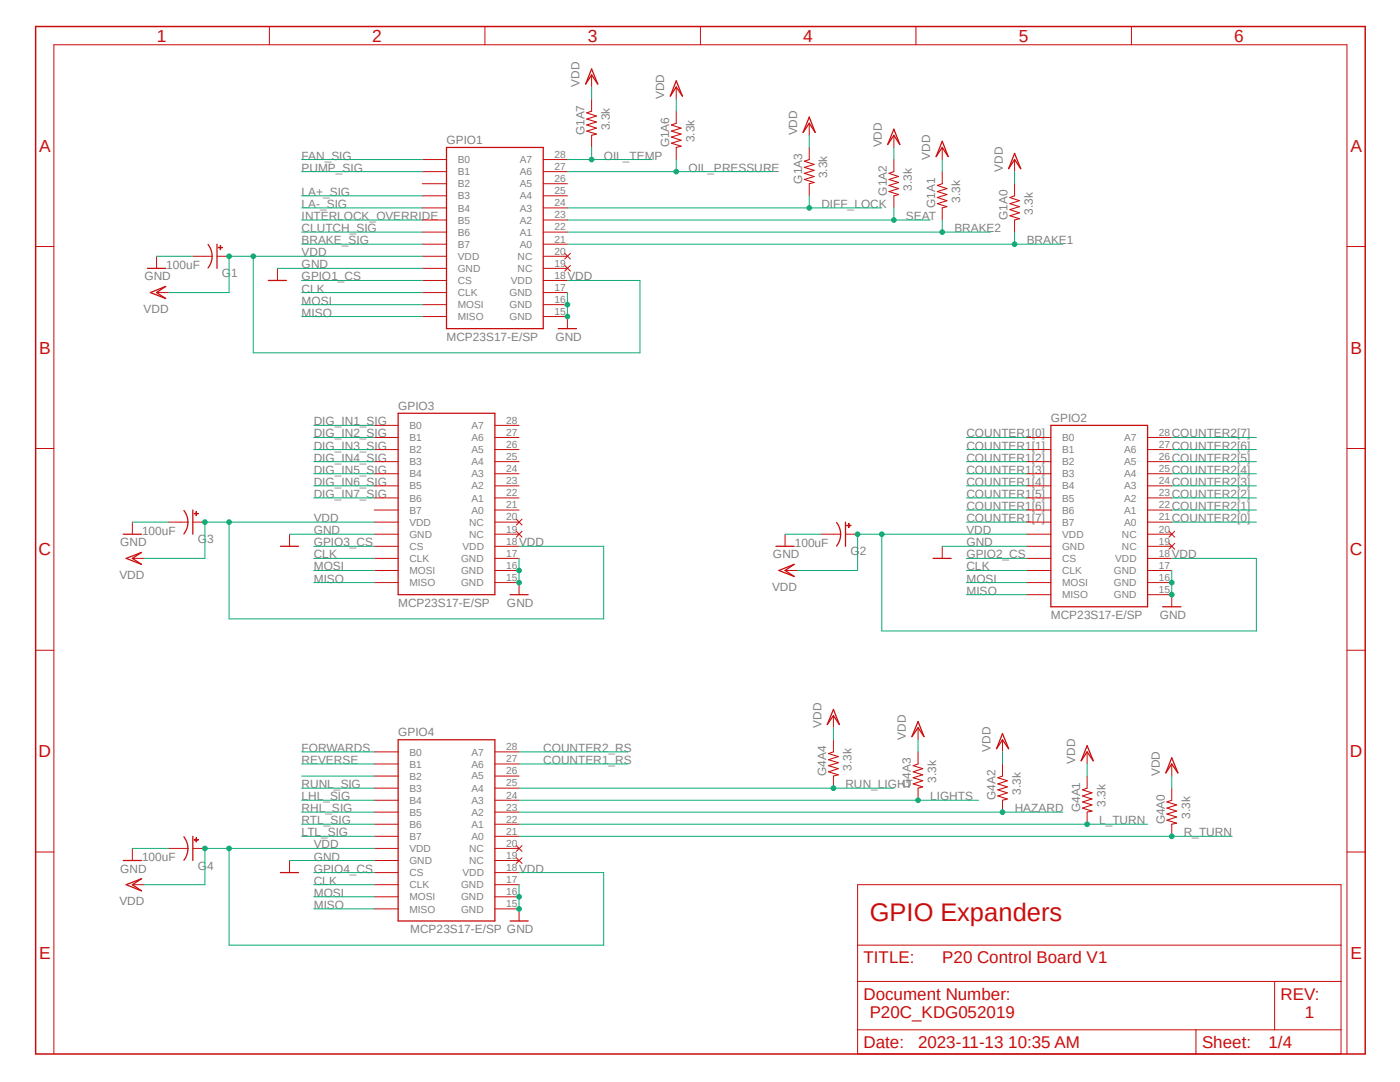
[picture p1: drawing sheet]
<svg xmlns="http://www.w3.org/2000/svg" width="279mm" height="216mm" viewBox="0 0 279 216" stroke-linecap="round" stroke-linejoin="round" font-family="sans-serif">
<path d="M6.6 5l266.2 205.9M272.8 5l-266.2 205.9" fill="none" stroke="#fff" stroke-width=".2"/>
<path d="M41.5 48.8a3.8 3.8 0 0 1 0 4.7M43.3 48.7v4.9M53.6 56h3.5M111.4 65.6h3.7" fill="none" stroke="#c90d0c" stroke-width=".25"/>
<g fill="none" stroke="#c90d0c" stroke-width=".2">
<path d="M53.8 5.3v3.6M96.8 5.3v3.6M139.8 5.3v3.6M182.8 5.3v3.6M225.8 5.3v3.6M7.1 49.2h3.7M40.9 51.1h1.4M55.4 53.6v2.4M268.8 49.2h3.7M113.2 63.2v2.4M7.1 89.5h3.7M268.8 89.5h3.7"/>
<path d="M7.1 129.8h3.7M268.8 129.8h3.7M7.1 170h3.7M171.2 176.5h96.4v33.8h-96.4zM268.8 170h3.7M171.2 195.8h96.4M171.2 188.6h96.4M254.4 195.8v9.7M10.8 210.3v-201.4h258v201.4M171.2 205.5h96.4M238.7 205.5v4.8"/>
</g>
<path d="M7.1 5.3h265.4v205h-265.4z" fill="none" stroke="#c90d0c" stroke-width=".3"/>
<path d="M43.9 49l.1 .8z" fill-rule="evenodd" fill="#c90d0c"/>
<path d="M43.9 49l.1 .8z" fill="none" stroke="#c90d0c" stroke-width=".2"/>
<path d="M43.6 49.4h.8z" fill-rule="evenodd" fill="#c90d0c"/>
<g fill="none" stroke="#c90d0c" stroke-width=".2">
<path d="M118.1 14.9v2.5M118.1 19.8v2.4M135 17.4v2.4M84.3 31.8h4.8M84.3 34.2h4.8M84.3 36.7h4.8M84.3 39.1h4.8M108.4 31.8h4.8M108.4 34.2h4.8M108.4 36.7h4.8M108.4 39.1h4.8M118.1 27v2.4"/>
<path d="M135 22.2v2.4M135 29.4v2.4M161.5 24.6v2.4M161.5 29.4v2.4M161.5 36.7v2.4M178.4 27v2.4M178.4 31.8v2.4M178.4 39.1v2.4M188 29.4v2.4M188 34.2v2.5M202.5 31.8v2.4M202.5 36.7v2.4"/>
<path d="M31.2 58.4h2.5M31.2 51.1v2.5M38.5 51.1h2.4M43.3 51.1h2.4M43.6 49.4h.8zM84.3 51.1h4.8M84.3 58.4h4.8M84.3 41.5h4.8M84.3 43.9h4.8M84.3 46.3h4.8M84.3 48.7h4.8M84.3 53.6h4.8"/>
<path d="M84.3 56h4.8M108.4 51.1h4.8M108.4 58.4h4.8M108.4 41.5h4.8M108.4 43.9h4.8M108.4 46.3h4.8M108.4 48.7h4.8M108.4 53.6h4.8M108.4 56h4.8M112.7 53l1.1 1.1M112.7 50.5l1.1 1.2M113.8 53l-1.1 1.1"/>
<path d="M113.8 50.5l-1.1 1.2M188 41.5v2.4M202.5 43.9v2.4M84.3 60.8h4.8M84.3 63.2h4.8M108.4 60.8h4.8M108.4 63.2h4.8M74.7 84.9h4.8M74.7 87.3h4.8M74.7 89.7h4.8M74.7 92.1h4.8M74.7 94.5h4.8"/>
<path d="M74.7 96.9h4.8M74.7 99.4h4.8M98.8 84.9h4.8M98.8 87.3h4.8M98.8 89.7h4.8M98.8 92.1h4.8M98.8 94.5h4.8M98.8 96.9h4.8M98.8 99.4h4.8M204.9 87.3h4.8M204.9 89.7h4.8M204.9 92.1h4.8"/>
<path d="M204.9 94.5h4.8M204.9 96.9h4.8M204.9 99.4h4.8M229 87.3h4.8M229 89.7h4.8M229 92.1h4.8M229 94.5h4.8M229 96.9h4.8M229 99.4h4.8M57.8 106.6v2.4M74.7 101.8h4.8M74.7 104.2h4.8"/>
<path d="M74.7 106.6h4.8M74.7 109h4.8M74.7 111.4h4.8M74.7 113.8h4.8M74.7 116.2h4.8M98.8 116.2h4.8v2.5M98.8 101.8h4.8M98.8 104.2h4.8M98.8 106.6h4.8M98.8 109h4.8M98.8 111.4h4.8M98.8 113.8h4.8"/>
<path d="M103 106l1.2 1.2M103 103.6l1.2 1.2M104.2 106l-1.2 1.2M104.2 103.6l-1.2 1.2M166.3 106.6h1.5M188 109v2.4M204.9 101.8h4.8M204.9 104.2h4.8M204.9 106.6h4.8M204.9 109h4.8M204.9 111.4h4.8M204.9 113.8h4.8"/>
<path d="M204.9 116.2h4.8M204.9 118.7h4.8M229 118.7h4.8v2.4M229 101.8h4.8M229 104.2h4.8M229 106.6h4.8M229 109h4.8M229 111.4h4.8M229 113.8h4.8M229 116.2h4.8M233.3 108.4l1.1 1.2M233.3 106l1.1 1.2"/>
<path d="M234.4 108.4l-1.1 1.2M234.4 106l-1.1 1.2"/>
</g>
<g fill="none" stroke="#c90d0c" stroke-width=".25">
<path d="M118.1 13.8l1.2 3-1.2-1.9-1.2 1.9zM135 16.1l1.2 3.1-1.2-1.8-1.2 1.8zM89.1 29.4h19.3v36.2h-19.3zM161.5 23.4l1.2 3-1.2-1.8-1.2 1.8zM178.4 25.8l1.2 3-1.2-1.8-1.2 1.8zM188 28.2l1.2 3-1.2-1.8-1.2 1.8zM202.5 30.6l1.2 3.1-1.2-1.9-1.2 1.9zM29.4 53.6h3.7M30 58.4l3.1-1.3-1.9 1.3 1.9 1.2zM79.5 82.5h19.3v36.2h-19.3zM209.7 84.9h19.3v36.2h-19.3zM56 109h3.6"/>
<path d="M101.8 118.7h3.6M167 104.3a3.8 3.8 0 0 1 0 4.7M168.7 104.2v4.8M186.2 111.4h3.6M232 121.1h3.7"/>
</g>
<path d="M118.1 22.2l-1 .3 1.9 .7-1.9 .5 1.9 .6-1.9 .6 1.9 .7-1.9 .6 1.9 .6-.9 .2M135 24.6l-1 .3 1.9 .7-1.9 .6 1.9 .6-1.9 .5 1.9 .7-1.9 .6 1.9 .6-.9 .2M161.5 31.8l-1 .4 2 .6-2 .6 2 .6-2 .6 2 .6-2 .6 2 .6-1 .3M178.4 34.2l-1 .4 1.9 .6-1.9 .6 1.9 .6-1.9 .6 1.9 .6-1.9 .6 1.9 .6-.9 .3M188 36.7l-.9 .3 1.9 .6-1.9 .6 1.9 .6-1.9 .6 1.9 .6-1.9 .6 1.9 .6-1 .3M202.5 39.1l-1 .3 2 .6-2 .6 2 .6-2 .6 2 .7-2 .6 2 .5-1 .3" fill="none" stroke="#c90d0c" stroke-width=".21"/>
<path d="M169.4 104.4l.1 .9z" fill-rule="evenodd" fill="#c90d0c"/>
<path d="M169.4 104.4l.1 .9z" fill="none" stroke="#c90d0c" stroke-width=".2"/>
<path d="M169 104.8l.8 .1z" fill-rule="evenodd" fill="#c90d0c"/>
<path d="M36.1 104.2h1.4M156.7 113.8h2.4M156.7 106.6v2.4M163.9 106.6h2.4M168.7 106.6h2.5M169 104.8l.8 .1z" fill="none" stroke="#c90d0c" stroke-width=".2"/>
<path d="M36.7 101.9a3.8 3.8 0 0 1 0 4.7M38.5 101.8v4.8M154.9 109h3.6M155.4 113.8l3.1-1.2-1.8 1.2 1.8 1.2z" fill="none" stroke="#c90d0c" stroke-width=".25"/>
<path d="M39.1 102.1l.1 .8z" fill-rule="evenodd" fill="#c90d0c"/>
<path d="M39.1 102.1l.1 .8z" fill="none" stroke="#c90d0c" stroke-width=".2"/>
<path d="M38.7 102.4l.9 .1z" fill-rule="evenodd" fill="#c90d0c"/>
<g fill="none" stroke="#c90d0c" stroke-width=".2">
<path d="M26.4 111.4h2.4M26.4 104.2v2.4M33.7 104.2h2.4M38.5 104.2h2.4M38.7 102.4l.9 .1zM74.7 150h4.8M74.7 152.4h4.8M74.7 154.9h4.8M74.7 157.3h4.8M74.7 159.7h4.8M98.8 150h4.8M98.8 152.4h4.8"/>
<path d="M98.8 154.9h4.8M98.8 157.3h4.8M98.8 159.7h4.8M36.1 169.3h1.4M57.8 171.7v2.4M74.7 162.1h4.8M74.7 164.5h4.8M74.7 166.9h4.8M74.7 169.3h4.8M74.7 171.7h4.8M74.7 174.1h4.8M74.7 176.5h4.8"/>
<path d="M74.7 178.9h4.8M98.8 162.1h4.8M98.8 164.5h4.8M98.8 166.9h4.8M98.8 169.3h4.8M98.8 171.7h4.8M98.8 174.1h4.8M98.8 176.5h4.8M98.8 178.9h4.8M103 171.2l1.2 1.1M103 168.7l1.2 1.2M104.2 171.2l-1.2 1.1"/>
<path d="M104.2 168.7l-1.2 1.2M74.7 181.4h4.8M98.8 181.4h4.8v2.4"/>
</g>
<path d="M24.6 106.6h3.6M25.2 111.4l3-1.2-1.8 1.2 1.8 1.2zM79.5 147.6h19.3v36.2h-19.3zM36.7 167a3.8 3.8 0 0 1 0 4.7M38.5 166.9v4.8M56 174.1h3.6M101.8 183.8h3.6" fill="none" stroke="#c90d0c" stroke-width=".25"/>
<path d="M39.1 167.2l.1 .8z" fill-rule="evenodd" fill="#c90d0c"/>
<path d="M39.1 167.2l.1 .8z" fill="none" stroke="#c90d0c" stroke-width=".2"/>
<path d="M38.7 167.6h.9z" fill-rule="evenodd" fill="#c90d0c"/>
<g fill="none" stroke="#c90d0c" stroke-width=".2">
<path d="M166.3 142.8v2.4M166.3 147.6v2.4M166.3 154.9v2.4M183.2 145.2v2.4M183.2 150v2.4M183.2 157.3v2.4M200.1 147.6v2.4M200.1 152.4v2.5M200.1 159.7v2.4M217 150v2.4M217 154.9v2.4M233.8 152.4v2.5"/>
<path d="M233.8 157.3v2.4M26.4 176.5h2.4M26.4 169.3v2.4M33.7 169.3h2.4M38.5 169.3h2.4M38.7 167.6h.9zM217 162.1v2.4M233.8 164.5v2.4"/>
</g>
<path d="M166.3 141.6l1.2 3-1.2-1.8-1.2 1.8zM183.2 144l1.2 3-1.2-1.8-1.2 1.8zM200.1 146.4l1.2 3-1.2-1.8-1.2 1.8zM217 148.8l1.2 3-1.2-1.8-1.2 1.8zM233.8 151.2l1.3 3-1.3-1.8-1.1 1.8zM24.6 171.7h3.6M25.2 176.5l3-1.2-1.8 1.2 1.8 1.3z" fill="none" stroke="#c90d0c" stroke-width=".25"/>
<path d="M166.3 150l-.9 .4 1.9 .6-1.9 .6 1.9 .6-1.9 .6 1.9 .6-1.9 .6 1.9 .6-1 .3M183.2 152.4l-1 .4 1.9 .6-1.9 .6 1.9 .6-1.9 .6 1.9 .6-1.9 .6 1.9 .6-.9 .3M200.1 154.9l-1 .3 1.9 .6-1.9 .6 1.9 .6-1.9 .6 1.9 .6-1.9 .6 1.9 .6-.9 .3M217 157.3l-1 .3 1.9 .6-1.9 .6 1.9 .6-1.9 .6 1.9 .6-1.9 .6 1.9 .6-.9 .3M233.8 159.7l-.9 .3 1.9 .6-1.9 .6 1.9 .6-1.9 .6 1.9 .6-1.9 .7 1.9 .6-1 .2" fill="none" stroke="#c90d0c" stroke-width=".21"/>
<path d="M113.2 58.4v2.4" fill="none" stroke="#0dab76" stroke-width=".2"/>
<circle cx="113.2" cy="63.2" r=".46" fill="#0dab76"/>
<g fill="none" stroke="#0dab76" stroke-width=".2">
<path d="M113.2 60.8v2.4"/>
<circle cx="113.2" cy="63.2" r=".46"/>
</g>
<circle cx="113.2" cy="60.8" r=".46" fill="#0dab76"/>
<g fill="none" stroke="#0dab76" stroke-width=".2">
<path d="M31.2 51.1h7.3M55.4 53.6h28.9M233.8 113.8v2.4"/>
<circle cx="113.2" cy="60.8" r=".46"/>
</g>
<circle cx="233.9" cy="118.7" r=".46" fill="#0dab76"/>
<g fill="none" stroke="#0dab76" stroke-width=".2">
<path d="M233.8 116.2v2.5"/>
<circle cx="233.9" cy="118.7" r=".46"/>
</g>
<circle cx="233.9" cy="116.2" r=".46" fill="#0dab76"/>
<g fill="none" stroke="#0dab76" stroke-width=".2">
<path d="M103.6 111.4v2.4M188 109h16.9"/>
<circle cx="233.9" cy="116.2" r=".46"/>
</g>
<circle cx="103.6" cy="116.2" r=".46" fill="#0dab76"/>
<g fill="none" stroke="#0dab76" stroke-width=".2">
<path d="M103.6 113.8v2.4"/>
<circle cx="103.6" cy="116.2" r=".46"/>
</g>
<circle cx="103.6" cy="113.8" r=".46" fill="#0dab76"/>
<g fill="none" stroke="#0dab76" stroke-width=".2">
<path d="M26.4 104.2h7.3M57.8 106.6h16.9M156.7 106.6h7.2M103.6 176.5v2.4"/>
<circle cx="103.6" cy="113.8" r=".46"/>
</g>
<circle cx="103.6" cy="181.4" r=".46" fill="#0dab76"/>
<g fill="none" stroke="#0dab76" stroke-width=".2">
<path d="M103.6 178.9v2.5"/>
<circle cx="103.6" cy="181.4" r=".46"/>
</g>
<circle cx="103.6" cy="178.9" r=".46" fill="#0dab76"/>
<g fill="none" stroke="#0dab76" stroke-width=".2">
<path d="M50.5 51.1h-4.8v7.3h-12M60.2 41.5h24.1M60.2 46.3h24.1M60.2 58.4h24.1M60.2 60.8h24.1M62.6 113.8h12.1M62.6 111.4h12.1M192.9 116.2h12M192.9 113.8h12M26.4 169.3h7.3M57.8 171.7h16.9M62.6 178.9h12.1"/>
<path d="M62.6 176.5h12.1"/>
<circle cx="103.6" cy="178.9" r=".46"/>
</g>
<circle cx="50.5" cy="51.1" r=".46" fill="#0dab76"/>
<g fill="none" stroke="#0dab76" stroke-width=".2">
<path d="M84.3 51.1h-33.8v19.3h77.2v-14.4h-14.5"/>
<circle cx="50.5" cy="51.1" r=".46"/>
</g>
<circle cx="45.7" cy="51.1" r=".46" fill="#0dab76"/>
<g fill="none" stroke="#0dab76" stroke-width=".2">
<path d="M118.1 17.4v2.4M135 19.8v2.4M161.5 27v2.4M178.4 29.4v2.4M188 31.8v2.4M202.5 34.2v2.5M176 106.6h-4.8v7.2h-12.1"/>
<circle cx="45.7" cy="51.1" r=".46"/>
</g>
<circle cx="171.2" cy="106.6" r=".46" fill="#0dab76"/>
<g fill="none" stroke="#0dab76" stroke-width=".2">
<path d="M204.9 106.6h-28.9v19.3h74.7v-14.5h-16.9"/>
<circle cx="171.2" cy="106.6" r=".46"/>
</g>
<circle cx="176" cy="106.6" r=".46" fill="#0dab76"/>
<g fill="none" stroke="#0dab76" stroke-width=".2">
<path d="M45.7 104.2h-4.8v7.2h-12.1"/>
<circle cx="176" cy="106.6" r=".46"/>
</g>
<circle cx="40.9" cy="104.2" r=".46" fill="#0dab76"/>
<g fill="none" stroke="#0dab76" stroke-width=".2">
<path d="M74.7 104.2h-29v19.3h74.8v-14.5h-16.9"/>
<circle cx="40.9" cy="104.2" r=".46"/>
</g>
<circle cx="45.7" cy="104.2" r=".46" fill="#0dab76"/>
<g fill="none" stroke="#0dab76" stroke-width=".2">
<path d="M45.7 169.3h-4.8v7.2h-12.1"/>
<circle cx="45.7" cy="104.2" r=".46"/>
</g>
<circle cx="40.9" cy="169.3" r=".46" fill="#0dab76"/>
<g fill="none" stroke="#0dab76" stroke-width=".2">
<path d="M74.7 169.3h-29v19.3h74.8v-14.5h-16.9"/>
<circle cx="40.9" cy="169.3" r=".46"/>
</g>
<circle cx="45.7" cy="169.3" r=".46" fill="#0dab76"/>
<g fill="none" stroke="#0dab76" stroke-width=".2">
<path d="M178.4 43.9h7.2M166.3 145.2v2.4M183.2 147.6v2.4M200.1 150v2.4M217 152.4v2.5M233.8 154.9v2.4"/>
<circle cx="45.7" cy="169.3" r=".46"/>
</g>
<circle cx="178.4" cy="43.9" r=".46" fill="#0dab76"/>
<g fill="none" stroke="#0dab76" stroke-width=".2">
<path d="M178.4 41.5v2.4h-65.2M188 46.3h9.7"/>
<circle cx="178.4" cy="43.9" r=".46"/>
</g>
<circle cx="188" cy="46.3" r=".46" fill="#0dab76"/>
<g fill="none" stroke="#0dab76" stroke-width=".2">
<path d="M188 43.9v2.4h-74.8M202.5 48.7h9.6"/>
<circle cx="188" cy="46.3" r=".46"/>
</g>
<circle cx="202.5" cy="48.7" r=".46" fill="#0dab76"/>
<g fill="none" stroke="#0dab76" stroke-width=".2">
<path d="M60.2 31.8h24.1M60.2 34.2h24.1M60.2 39.1h24.1M118.1 31.8h12M60.2 48.7h24.1M60.2 43.9h24.1M202.5 46.3v2.4h-89.3"/>
<circle cx="202.5" cy="48.7" r=".46"/>
</g>
<circle cx="118.1" cy="31.8" r=".46" fill="#0dab76"/>
<g fill="none" stroke="#0dab76" stroke-width=".2">
<path d="M118.1 29.4v2.4h-4.9M135 34.2h19.3"/>
<circle cx="118.1" cy="31.8" r=".46"/>
</g>
<circle cx="135" cy="34.2" r=".46" fill="#0dab76"/>
<g fill="none" stroke="#0dab76" stroke-width=".2">
<path d="M135 31.8v2.4h-21.8M161.5 41.5h14.5"/>
<circle cx="135" cy="34.2" r=".46"/>
</g>
<circle cx="161.5" cy="41.5" r=".46" fill="#0dab76"/>
<g fill="none" stroke="#0dab76" stroke-width=".2">
<path d="M161.5 39.1v2.4h-48.3M60.2 56h24.1M60.2 63.2h24.1M62.6 87.3h12.1M62.6 89.7h12.1M62.6 92.1h12.1M62.6 94.5h12.1M62.6 96.9h12.1M62.6 99.4h12.1M62.6 84.9h12.1M192.9 87.3h12M192.9 89.7h12"/>
<path d="M192.9 92.1h12M192.9 94.5h12M192.9 96.9h12M192.9 99.4h12M233.8 87.3h16.9M233.8 89.7h16.9M233.8 92.1h16.9M233.8 94.5h16.9M233.8 96.9h16.9M233.8 99.4h16.9M62.6 116.2h12.1M62.6 109h12.1"/>
<path d="M192.9 118.7h12M192.9 101.8h12M192.9 104.2h12M192.9 111.4h12M233.8 101.8h16.9M233.8 104.2h16.9M103.6 152.4h21.7M103.6 150h21.7M62.6 174.1h12.1M103.6 166.9h142.3M62.6 181.4h12.1"/>
<circle cx="161.5" cy="41.5" r=".46"/>
</g>
<circle cx="233.9" cy="166.9" r=".46" fill="#0dab76"/>
<g fill="none" stroke="#0dab76" stroke-width=".2">
<path d="M103.6 164.5h125.4"/>
<circle cx="233.9" cy="166.9" r=".46"/>
</g>
<circle cx="217" cy="164.5" r=".46" fill="#0dab76"/>
<g fill="none" stroke="#0dab76" stroke-width=".2">
<path d="M103.6 162.1h108.5"/>
<circle cx="217" cy="164.5" r=".46"/>
</g>
<circle cx="200.1" cy="162.1" r=".46" fill="#0dab76"/>
<g fill="none" stroke="#0dab76" stroke-width=".2">
<path d="M103.6 159.7h91.7"/>
<circle cx="200.1" cy="162.1" r=".46"/>
</g>
<circle cx="183.2" cy="159.7" r=".46" fill="#0dab76"/>
<g fill="none" stroke="#0dab76" stroke-width=".2">
<path d="M60.2 150h14.5M60.2 152.4h14.5M60.2 154.9h14.5M60.2 157.3h14.5M60.2 159.7h14.5M103.6 157.3h74.8M60.2 162.1h14.5M60.2 164.5h14.5M60.2 166.9h14.5"/>
<circle cx="183.2" cy="159.7" r=".46"/>
</g>
<circle cx="166.3" cy="157.3" r=".46" fill="#0dab76"/>
<circle cx="166.3" cy="157.3" r=".46" fill="none" stroke="#0dab76" stroke-width=".2"/>
<text font-size="5.1" fill="#c90d0c" x="173.6" y="183.8">GPIO Expanders</text>
<g font-size="3.5" fill="#c90d0c">
<text x="31.3" y="8.3">1</text>
<text x="74.3" y="8.3">2</text>
<text x="117.3" y="8.3">3</text>
<text x="160.3" y="8.3">4</text>
<text x="203.3" y="8.3">5</text>
<text x="246.3" y="8.3">6</text>
<text x="7.8" y="30.3">A</text>
<text x="269.5" y="30.3">A</text>
<text x="7.8" y="70.6">B</text>
<text x="269.5" y="70.6">B</text>
<text x="7.7" y="110.8">C</text>
<text x="269.4" y="110.8">C</text>
<text x="7.7" y="151.1">D</text>
<text x="269.4" y="151.1">D</text>
<text x="7.8" y="191.4">E</text>
<text x="269.5" y="191.4">E</text>
</g>
<g font-size="3.4" fill="#c90d0c">
<text x="172.3" y="192.2">TITLE:</text>
<text x="188" y="192.2">P20 Control Board V1</text>
<text x="172.3" y="199.5">Document Number:</text>
<text x="173.6" y="203.1">P20C_KDG052019</text>
<text x="255.6" y="199.5">REV:</text>
<text x="260.4" y="203.1">1</text>
<text x="172.3" y="209.1">Date:</text>
<text x="183.2" y="209.1">2023-11-13 10:35 AM</text>
<text x="239.9" y="209.1">Sheet:</text>
<text x="253.2" y="209.1">1/4</text>
</g>
<g font-size="2.4" fill="#808080">
<text x="115.7" y="17.4" transform="rotate(-90 115.7 17.4)">VDD</text>
<text x="132.5" y="19.8" transform="rotate(-90 132.5 19.8)">VDD</text>
<text x="89.1" y="28.7">GPIO1</text>
<text x="116.7" y="27" transform="rotate(-90 116.7 27)">G1A7</text>
<text x="121.7" y="26" transform="rotate(-90 121.7 26)">3.3k</text>
<text x="133.5" y="29.4" transform="rotate(-90 133.5 29.4)">G1A6</text>
<text x="138.6" y="28.4" transform="rotate(-90 138.6 28.4)">3.3k</text>
<text x="159.1" y="27" transform="rotate(-90 159.1 27)">VDD</text>
<text x="176" y="29.4" transform="rotate(-90 176 29.4)">VDD</text>
<text x="60.2" y="31.8">FAN_SIG</text>
<text x="60.2" y="34.2">PUMP_SIG</text>
<text x="120.5" y="31.8">OIL_TEMP</text>
<text x="137.4" y="34.2">OIL_PRESSURE</text>
<text x="165.1" y="35.6" transform="rotate(-90 165.1 35.6)">3.3k</text>
<text x="185.6" y="31.8" transform="rotate(-90 185.6 31.8)">VDD</text>
<text x="200.1" y="34.2" transform="rotate(-90 200.1 34.2)">VDD</text>
<text x="60.2" y="41.5">LA-_SIG</text>
<text x="60.2" y="39.1">LA+_SIG</text>
<text x="160.1" y="36.7" transform="rotate(-90 160.1 36.7)">G1A3</text>
<text x="163.9" y="41.5">DIFF_LOCK</text>
<text x="177" y="39.1" transform="rotate(-90 177 39.1)">G1A2</text>
<text x="182" y="38" transform="rotate(-90 182 38)">3.3k</text>
<text x="186.6" y="41.5" transform="rotate(-90 186.6 41.5)">G1A1</text>
<text x="191.6" y="40.4" transform="rotate(-90 191.6 40.4)">3.3k</text>
<text x="60.2" y="46.3">CLUTCH_SIG</text>
<text x="60.2" y="43.9">INTERLOCK_OVERRIDE</text>
<text x="180.8" y="43.9">SEAT</text>
<text x="190.5" y="46.3">BRAKE2</text>
<text x="201.1" y="43.9" transform="rotate(-90 201.1 43.9)">G1A0</text>
<text x="206.1" y="42.8" transform="rotate(-90 206.1 42.8)">3.3k</text>
<text x="33.2" y="53.7">100uF</text>
<text x="60.2" y="53.6">GND</text>
<text x="60.2" y="51.1">VDD</text>
<text x="60.2" y="48.7">BRAKE_SIG</text>
<text x="204.9" y="48.7">BRAKE1</text>
<text x="28.8" y="56">GND</text>
<text x="44.3" y="55.3">G1</text>
<text x="60.2" y="58.4">CLK</text>
<text x="60.2" y="56">GPIO1_CS</text>
<text x="113.2" y="56">VDD</text>
<text x="28.7" y="62.5">VDD</text>
<text x="60.2" y="60.8">MOSI</text>
<text x="60.2" y="63.2">MISO</text>
<text x="89.1" y="68">MCP23S17-E/SP</text>
<text x="110.8" y="68">GND</text>
<text x="79.5" y="81.7">GPIO3</text>
<text x="62.6" y="84.9">DIG_IN1_SIG</text>
<text x="62.6" y="87.3">DIG_IN2_SIG</text>
<text x="62.6" y="89.7">DIG_IN3_SIG</text>
<text x="192.9" y="87.3">COUNTER1[0]</text>
<text x="192.9" y="89.7">COUNTER1[1]</text>
<text x="209.7" y="84.2">GPIO2</text>
<text x="233.9" y="87.3">COUNTER2[7]</text>
<text x="233.9" y="89.7">COUNTER2[6]</text>
<text x="62.6" y="92.1">DIG_IN4_SIG</text>
<text x="62.6" y="94.5">DIG_IN5_SIG</text>
<text x="192.9" y="92.1">COUNTER1[2]</text>
<text x="192.9" y="94.5">COUNTER1[3]</text>
<text x="233.9" y="92.1">COUNTER2[5]</text>
<text x="233.9" y="94.5">COUNTER2[4]</text>
<text x="62.6" y="96.9">DIG_IN6_SIG</text>
<text x="62.6" y="99.4">DIG_IN7_SIG</text>
<text x="192.9" y="96.9">COUNTER1[4]</text>
<text x="192.9" y="99.4">COUNTER1[5]</text>
<text x="192.9" y="101.8">COUNTER1[6]</text>
<text x="233.9" y="96.9">COUNTER2[3]</text>
<text x="233.9" y="99.4">COUNTER2[2]</text>
<text x="233.9" y="101.8">COUNTER2[1]</text>
<text x="28.4" y="106.7">100uF</text>
<text x="62.6" y="106.6">GND</text>
<text x="62.6" y="104.2">VDD</text>
<text x="192.9" y="106.6">VDD</text>
<text x="192.9" y="104.2">COUNTER1[7]</text>
<text x="233.9" y="104.2">COUNTER2[0]</text>
<text x="24" y="109">GND</text>
<text x="39.5" y="108.4">G3</text>
<text x="62.6" y="113.8">MOSI</text>
<text x="62.6" y="111.4">CLK</text>
<text x="62.6" y="109">GPIO3_CS</text>
<text x="103.6" y="109">VDD</text>
<text x="154.3" y="111.4">GND</text>
<text x="158.6" y="109.1">100uF</text>
<text x="169.7" y="110.8">G2</text>
<text x="192.9" y="109">GND</text>
<text x="192.9" y="113.8">CLK</text>
<text x="192.9" y="111.4">GPIO2_CS</text>
<text x="233.9" y="111.4">VDD</text>
<text x="23.8" y="115.5">VDD</text>
<text x="62.6" y="116.2">MISO</text>
<text x="154.1" y="117.9">VDD</text>
<text x="192.9" y="116.2">MOSI</text>
<text x="192.9" y="118.7">MISO</text>
<text x="79.5" y="121.1">MCP23S17-E/SP</text>
<text x="101.2" y="121.1">GND</text>
<text x="209.7" y="123.5">MCP23S17-E/SP</text>
<text x="231.4" y="123.5">GND</text>
<text x="79.5" y="146.9">GPIO4</text>
<text x="163.9" y="145.2" transform="rotate(-90 163.9 145.2)">VDD</text>
<text x="180.8" y="147.6" transform="rotate(-90 180.8 147.6)">VDD</text>
<text x="60.2" y="150">FORWARDS</text>
<text x="60.2" y="152.4">REVERSE</text>
<text x="108.4" y="152.4">COUNTER1_RS</text>
<text x="108.4" y="150">COUNTER2_RS</text>
<text x="164.9" y="154.9" transform="rotate(-90 164.9 154.9)">G4A4</text>
<text x="169.9" y="153.8" transform="rotate(-90 169.9 153.8)">3.3k</text>
<text x="197.7" y="150" transform="rotate(-90 197.7 150)">VDD</text>
<text x="214.5" y="152.4" transform="rotate(-90 214.5 152.4)">VDD</text>
<text x="231.4" y="154.9" transform="rotate(-90 231.4 154.9)">VDD</text>
<text x="60.2" y="157.3">RUNL_SIG</text>
<text x="60.2" y="159.7">LHL_SIG</text>
<text x="168.7" y="157.3">RUN_LIGHT</text>
<text x="181.8" y="157.3" transform="rotate(-90 181.8 157.3)">G4A3</text>
<text x="185.6" y="159.7">LIGHTS</text>
<text x="186.8" y="156.2" transform="rotate(-90 186.8 156.2)">3.3k</text>
<text x="198.7" y="159.7" transform="rotate(-90 198.7 159.7)">G4A2</text>
<text x="203.7" y="158.6" transform="rotate(-90 203.7 158.6)">3.3k</text>
<text x="220.6" y="161" transform="rotate(-90 220.6 161)">3.3k</text>
<text x="60.2" y="162.1">RHL_SIG</text>
<text x="60.2" y="164.5">RTL_SIG</text>
<text x="60.2" y="166.9">LTL_SIG</text>
<text x="202.5" y="162.1">HAZARD</text>
<text x="215.6" y="162.1" transform="rotate(-90 215.6 162.1)">G4A1</text>
<text x="219.4" y="164.5">L_TURN</text>
<text x="232.5" y="164.5" transform="rotate(-90 232.5 164.5)">G4A0</text>
<text x="236.3" y="166.9">R_TURN</text>
<text x="237.5" y="163.4" transform="rotate(-90 237.5 163.4)">3.3k</text>
<text x="28.4" y="171.8">100uF</text>
<text x="39.5" y="173.5">G4</text>
<text x="62.6" y="171.7">GND</text>
<text x="62.6" y="169.3">VDD</text>
<text x="24" y="174.1">GND</text>
<text x="62.6" y="178.9">MOSI</text>
<text x="62.6" y="176.5">CLK</text>
<text x="62.6" y="174.1">GPIO4_CS</text>
<text x="103.6" y="174.1">VDD</text>
<text x="23.8" y="180.6">VDD</text>
<text x="62.6" y="181.4">MISO</text>
<text x="81.9" y="186.2">MCP23S17-E/SP GND</text>
</g>
<g font-size="2" fill="#808080">
<text x="91.4" y="32.6">B0</text>
<text x="91.4" y="35">B1</text>
<text x="103.7" y="35">A6</text>
<text x="103.7" y="32.6">A7</text>
<text x="110.7" y="33.9">27</text>
<text x="110.7" y="31.5">28</text>
<text x="91.4" y="37.4">B2</text>
<text x="91.4" y="39.8">B3</text>
<text x="103.7" y="39.8">A4</text>
<text x="103.7" y="37.4">A5</text>
<text x="110.7" y="41.1">24</text>
<text x="110.7" y="38.7">25</text>
<text x="110.7" y="36.3">26</text>
<text x="91.4" y="42.2">B4</text>
<text x="91.4" y="44.6">B5</text>
<text x="91.4" y="47">B6</text>
<text x="103.7" y="47">A1</text>
<text x="103.7" y="44.6">A2</text>
<text x="103.7" y="42.2">A3</text>
<text x="110.7" y="46">22</text>
<text x="110.7" y="43.6">23</text>
<text x="91.4" y="49.4">B7</text>
<text x="91.4" y="51.9">VDD</text>
<text x="103.3" y="51.9">NC</text>
<text x="103.7" y="49.4">A0</text>
<text x="110.7" y="53.2">19</text>
<text x="110.7" y="50.8">20</text>
<text x="110.7" y="48.4">21</text>
<text x="91.4" y="54.3">GND</text>
<text x="91.4" y="56.7">CS</text>
<text x="91.4" y="59.1">CLK</text>
<text x="101.7" y="59.1">GND</text>
<text x="101.9" y="56.7">VDD</text>
<text x="103.3" y="54.3">NC</text>
<text x="110.7" y="58">17</text>
<text x="110.7" y="55.6">18</text>
<text x="91.4" y="61.5">MOSI</text>
<text x="91.4" y="63.9">MISO</text>
<text x="101.7" y="63.9">GND</text>
<text x="101.7" y="61.5">GND</text>
<text x="110.7" y="62.9">15</text>
<text x="110.7" y="60.5">16</text>
<text x="81.7" y="85.6">B0</text>
<text x="81.7" y="88">B1</text>
<text x="94.1" y="88">A6</text>
<text x="94.1" y="85.6">A7</text>
<text x="101" y="89.4">26</text>
<text x="101" y="87">27</text>
<text x="101" y="84.5">28</text>
<text x="212" y="88">B0</text>
<text x="224.3" y="88">A7</text>
<text x="231.3" y="89.4">27</text>
<text x="231.3" y="87">28</text>
<text x="81.7" y="90.4">B2</text>
<text x="81.7" y="92.8">B3</text>
<text x="81.7" y="95.3">B4</text>
<text x="94.1" y="95.3">A3</text>
<text x="94.1" y="92.8">A4</text>
<text x="94.1" y="90.4">A5</text>
<text x="101" y="94.2">24</text>
<text x="101" y="91.8">25</text>
<text x="212" y="90.4">B1</text>
<text x="212" y="92.8">B2</text>
<text x="212" y="95.3">B3</text>
<text x="224.3" y="95.3">A4</text>
<text x="224.3" y="92.8">A5</text>
<text x="224.3" y="90.4">A6</text>
<text x="231.3" y="94.2">25</text>
<text x="231.3" y="91.8">26</text>
<text x="81.7" y="97.7">B5</text>
<text x="81.7" y="100.1">B6</text>
<text x="94.1" y="100.1">A1</text>
<text x="94.1" y="97.7">A2</text>
<text x="101" y="101.4">21</text>
<text x="101" y="99">22</text>
<text x="101" y="96.6">23</text>
<text x="212" y="97.7">B4</text>
<text x="212" y="100.1">B5</text>
<text x="224.3" y="100.1">A2</text>
<text x="224.3" y="97.7">A3</text>
<text x="231.3" y="101.4">22</text>
<text x="231.3" y="99">23</text>
<text x="231.3" y="96.6">24</text>
<text x="81.7" y="102.5">B7</text>
<text x="81.7" y="104.9">VDD</text>
<text x="81.7" y="107.3">GND</text>
<text x="93.6" y="107.3">NC</text>
<text x="93.6" y="104.9">NC</text>
<text x="94.1" y="102.5">A0</text>
<text x="101" y="106.3">19</text>
<text x="101" y="103.8">20</text>
<text x="212" y="102.5">B6</text>
<text x="212" y="104.9">B7</text>
<text x="212" y="107.3">VDD</text>
<text x="223.9" y="107.3">NC</text>
<text x="224.3" y="104.9">A0</text>
<text x="224.3" y="102.5">A1</text>
<text x="231.3" y="106.3">20</text>
<text x="231.3" y="103.8">21</text>
<text x="81.7" y="109.7">CS</text>
<text x="81.7" y="112.1">CLK</text>
<text x="92" y="112.1">GND</text>
<text x="92.3" y="109.7">VDD</text>
<text x="101" y="113.5">16</text>
<text x="101" y="111.1">17</text>
<text x="101" y="108.7">18</text>
<text x="212" y="109.7">GND</text>
<text x="212" y="112.1">CS</text>
<text x="222.6" y="112.1">VDD</text>
<text x="223.9" y="109.7">NC</text>
<text x="231.3" y="113.5">17</text>
<text x="231.3" y="111.1">18</text>
<text x="231.3" y="108.7">19</text>
<text x="81.7" y="114.6">MOSI</text>
<text x="81.7" y="117">MISO</text>
<text x="92" y="117">GND</text>
<text x="92" y="114.6">GND</text>
<text x="101" y="115.9">15</text>
<text x="212" y="114.6">CLK</text>
<text x="212" y="117">MOSI</text>
<text x="212" y="119.4">MISO</text>
<text x="222.3" y="119.4">GND</text>
<text x="222.3" y="117">GND</text>
<text x="222.3" y="114.6">GND</text>
<text x="231.3" y="118.3">15</text>
<text x="231.3" y="115.9">16</text>
<text x="101" y="149.7">28</text>
<text x="81.7" y="150.8">B0</text>
<text x="81.7" y="153.2">B1</text>
<text x="81.7" y="155.6">B2</text>
<text x="94.1" y="155.5">A5</text>
<text x="94.1" y="153.2">A6</text>
<text x="94.1" y="150.8">A7</text>
<text x="101" y="154.5">26</text>
<text x="101" y="152.1">27</text>
<text x="81.7" y="158">B3</text>
<text x="81.7" y="160.4">B4</text>
<text x="94.1" y="160.4">A3</text>
<text x="94.1" y="157.9">A4</text>
<text x="101" y="161.8">23</text>
<text x="101" y="159.3">24</text>
<text x="101" y="156.9">25</text>
<text x="81.7" y="162.8">B5</text>
<text x="81.7" y="165.2">B6</text>
<text x="81.7" y="167.6">B7</text>
<text x="94.1" y="167.6">A0</text>
<text x="94.1" y="165.2">A1</text>
<text x="94.1" y="162.8">A2</text>
<text x="101" y="166.5">21</text>
<text x="101" y="164.2">22</text>
<text x="81.7" y="170.1">VDD</text>
<text x="81.7" y="172.4">GND</text>
<text x="93.6" y="172.4">NC</text>
<text x="93.6" y="170">NC</text>
<text x="101" y="173.8">18</text>
<text x="101" y="171.4">19</text>
<text x="101" y="169">20</text>
<text x="81.7" y="174.8">CS</text>
<text x="81.7" y="177.3">CLK</text>
<text x="81.7" y="179.7">MOSI</text>
<text x="92" y="179.7">GND</text>
<text x="92" y="177.3">GND</text>
<text x="92.3" y="174.8">VDD</text>
<text x="101" y="178.6">16</text>
<text x="101" y="176.2">17</text>
<text x="81.7" y="182.1">MISO</text>
<text x="92" y="182.1">GND</text>
<text x="101" y="181">15</text>
</g>
</svg>
